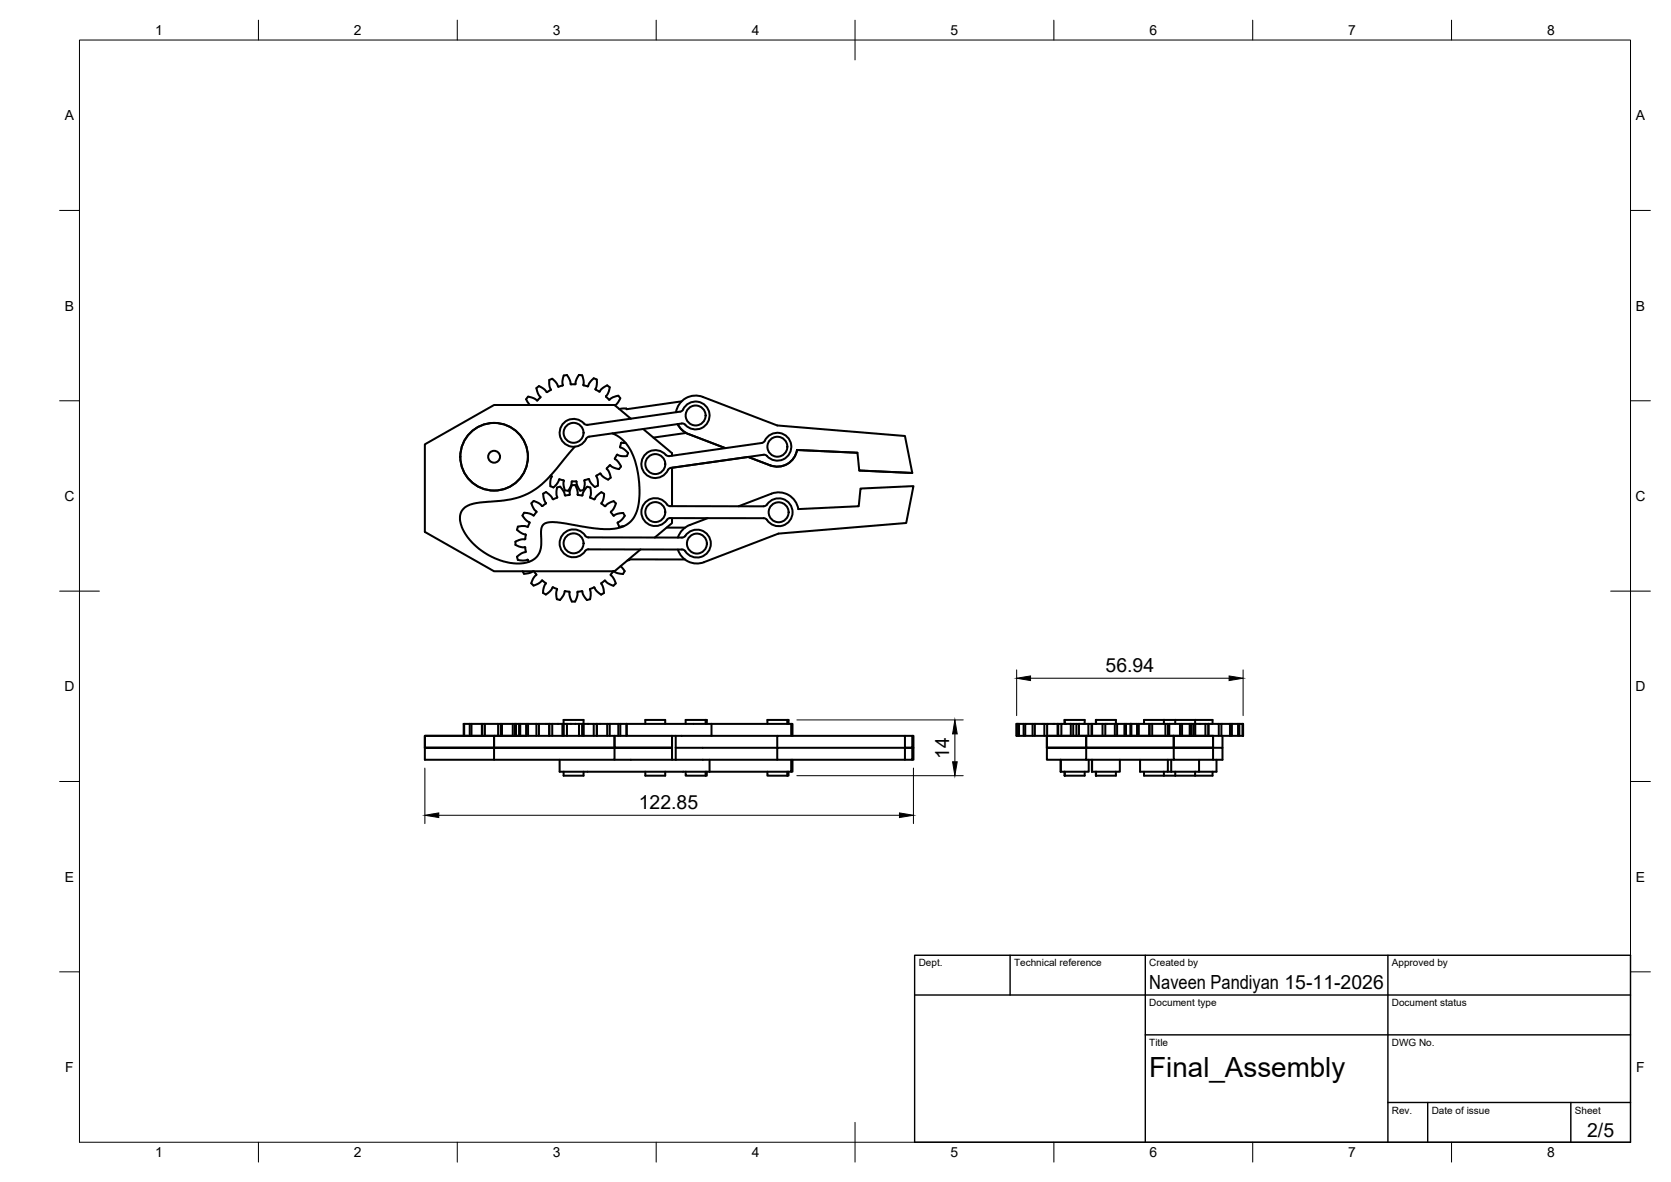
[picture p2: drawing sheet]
<svg xmlns="http://www.w3.org/2000/svg" width="420mm" height="297mm" viewBox="0 0 420 297" stroke-linecap="round" stroke-linejoin="round" font-family="sans-serif">
<!-- layer: Visible -->
<g fill="none" stroke="#000" stroke-width=".51">
<path d="M135.9 99.9l-.8 .8-1.4-.8a.8 .8 0 0 0-1.2 .1 .8 .8 0 0 0 .3 1.2l.4 .6M135.9 99.7v.2M137.4 98.5l-1-1a.79 .79 0 0 0-1.2-.2 .79 .79 0 0 0-.1 1.1l.8 1.3M137.5 98.5h.1M140.3 97.1l-.7-1.3a.8 .8 0 0 0-1.1-.5 .8 .8 0 0 0-.4 1.1l.4 1.6-.9 .5M141.5 96.8l-1.2 .3M142.6 94.3a.98 .98 0 0 0-1.1 1.1v1.4M142.6 94.3l.6 1.1 .3 1.1M143.5 96.5l1.1 .1M146.4 94.3l.3 1.4v1M146.4 94.3a.98 .98 0 0 0-1.4 .9l-.4 1.4M146.7 96.7l.1 .1"/>
<path d="M146.7 96.8l1.1 .3M147.9 97l.7-1.3a.82 .82 0 0 1 1.2-.5 .82 .82 0 0 1 .3 1.2l-.4 1.4 1 .6 1.1-1.1a.79 .79 0 0 1 1.2-.2 .79 .79 0 0 1 .1 1.1l-.7 1.5 .8 .8 1.4-.8a.79 .79 0 0 1 1.1 0 .79 .79 0 0 1-.2 1.2l-.9 1M147.9 97l-.1 .1M138.4 119.5l.3 .3M138.7 119.8l-.4 1.6a.85 .85 0 0 0 .8 1.1M147.7 106.8l-.5-.1a3.7 3.7 0 0 0-6.2 .7 3.5 3.5 0 0 0 1.9 4.6 3.5 3.5 0 0 0 4.6-1.9l.6-.4M149.9 119.7l.4 1.4a.82 .82 0 0 1-.4 1.2 .82 .82 0 0 1-1.1-.6l-.7-1.3-1.2 .4M150 119.7l.9-.7 .8 .8 1.2 .8M154 108.9l1.7 .9 1.6 1.5 1.3 2 1.1 2.7 .8 3.7 .3 3.3-.1 3.1-.6 2.4a6.7 6.7 0 0 1-6.9 4.5l-3.8-.2-9.5-1.6h-1.9l-.7 .2a2.48 2.48 0 0 0-1.2 3.1v2.2l-.2 1.4a5 5 0 0 1-5.4 3.5l-2-.1-1.9-.4-2.2-.8-2.6-1.4-1.8-1.4-1.8-1.8-1.1-1.4-1-1.9a3.9 3.9 0 0 1 1.2-5.2l2.5-.8 8.7-.9 2.4-.7 2.5-1.1 1.9-1.2 2.4-2.2 6.8-8M155.1 114.3l-.5 1 1.1 1.1a.82 .82 0 0 1 .1 1.2 .82 .82 0 0 1-1.2 0l-1.2-.7-.9 .8 .7 1.1 .4 1.2M156 112.4l1.3 .8a.79 .79 0 0 1 .5 1 .79 .79 0 0 1-1.1 .4l-1.6-.3M157.3 111.3h-1.1l-.2 1.1"/>
<path d="M157.5 102.7l-1.8 .1M158.6 105.2l-4.1-3.4h-30.3l-17.4 9.9v22l17.4 9.9h30.3l6.6-5.5M161.7 107.8l7.3 6.1v.6M168.7 117.6l-.5 .2a3.7 3.7 0 0 1-6.1 1.1 3.5 3.5 0 0 1 .5-5 3.5 3.5 0 0 1 5 .6l.7 .1 23.7-3.5a3.7 3.7 0 0 1 6.2-1.1 3.5 3.5 0 0 1-.6 5 3.5 3.5 0 0 1-4.9-.6l-.7-.1-23.3 3.3M169 117.5v9.7M170 103.6a5 5 0 0 1 6.7-3.9l18.7 7.2 32.1 2.7 1.9 9.3-13.4-.7-.4-4.4-15.2-.7M170.4 106.6l.7 1 1.4 1.2 9.9 3.8M171.4 100.9l-13.8 1.9-.1-.1M171.8 102.9a3.5 3.5 0 0 1 5.1-1.3 3.5 3.5 0 0 1 .6 5.3 3.5 3.5 0 0 1-5.4-.3l-.7-.2-23.3 3.3M171.8 102.9l-.8 .6-23.3 3.3M172.5 108.8l-8.2 1.2M188.1 114.8l5.6 2.2"/>
<path d="M200.4 113.1l15.2 .7M200.4 113.1a5 5 0 0 1-6.7 3.8M216 118.2l13.4 .7M129.6 136.1a.99 .99 0 0 0 1 1.3l1.4 .1M132 135.5l-1 .1-1.4 .5M132 137.5l.2 1.2-1.5 .6a.81 .81 0 0 0-.6 1.1 .81 .81 0 0 0 1.2 .5l1.3-.2M132.1 135.4l-.1 .1M133.2 131.4l-.5 1-1.6-.2a.79 .79 0 0 0-1 .5 .79 .79 0 0 0 .6 1l1.5 .7-.1 1M134.1 129.5l-1.4-.5a.8 .8 0 0 0-1.1 .2 .8 .8 0 0 0 .3 1.1l1.3 1.1M137.3 126.4l-1 .8-1.2-1a.79 .79 0 0 0-1.2 0 .79 .79 0 0 0 0 1.1l1 1.3-.8 .9M139.1 122.5l.9-.8 .6-1.2 1.1 .2v1.1l.4 1.5M142 124.4l-.6-1.4a.79 .79 0 0 0-1-.6 .79 .79 0 0 0-.5 1.1l.2 1.6-1.1 .4-1-1.3a.8 .8 0 0 0-1.1-.3 .8 .8 0 0 0-.2 1.1l.5 1.4"/>
<path d="M143.2 124.4h-1.2M143.7 121.1l-.4 1.6a.84 .84 0 0 1-1.2 .5M143.8 121.9h.8M143.8 121.9l-.5 1.4-.1 1.1M144.7 121.9l.5 1.4v1M144.9 121l-1.2 .1M144.9 121l.3 1.2 .7 1.1M145.2 124.3l1.2 .2 .6-1.5a.8 .8 0 0 1 1-.6 .8 .8 0 0 1 .6 1.1l-.2 1.5M146.7 123.2l-.8 .1M146.9 120.8l.1 1-.3 1.4M148.4 125l1.1 .4M151.2 123.7a1.01 1.01 0 0 1 .6 1.5l-.6 1.3 .9 .7"/>
<path d="M151.2 123.7l-1.2 1-.5 .7M153.6 120l-.7 .5M153.6 128.7l.6 .8M154.2 129.5l.2 .1M154.3 125.9l-1.2 .6-1 .7M154.3 125.9l.6 .6M154.3 129.6l1.5-.6a.79 .79 0 0 1 1.1 .3 .79 .79 0 0 1-.4 1.1l-1.2 1M154.9 126.5l-.6 1.2-.7 1M155.3 131.4l.5 1 1-.2M162.2 126.4a3.7 3.7 0 0 1 5.8 .7l24 .1 .5-.1a3.7 3.7 0 0 1 6.3-.2 3.5 3.5 0 0 1-1.3 4.9 3.5 3.5 0 0 1-4.8-1.3l-.7-.3-24 .1a3.7 3.7 0 0 1-6.2 .2 3.5 3.5 0 0 1 .4-4.1zM167.6 132.6h4.6M169 130.2v1.3l-4.4 3.6"/>
<path d="M170.5 138.1a5 5 0 0 0 6.5 3.2M172.3 134.6l-.8 .5-24-.2a3.7 3.7 0 0 0-6.3-.2 3.5 3.5 0 0 0 1.3 4.9 3.5 3.5 0 0 0 4.8-1.3l.7-.3 24 .2a3.7 3.7 0 0 0 5.4 1.2 3.5 3.5 0 0 0 .2-5.4 3.5 3.5 0 0 0-5.3 .7M177.9 130.2l-4.5 1.7-1.1 .6-1.3 1.4-.5 1.2M185.7 127.2l8.3-3.1a5 5 0 0 1 6.7 3.8l15.2-.7 .5-4.4 13.3-.6-1.8 9.2-32.2 2.7-18.7 7.2M131.4 143.5a.95 .95 0 0 0 1.4 .6l1.2-.5M132.6 140.6l.3 .6M134.2 143.5l.7 .9-1 1.3a.79 .79 0 0 0-.1 1.2 .79 .79 0 0 0 1.2-.1l1.2-.9M136.4 145.9l.8 .6M136.4 145.9h-.1M137.2 146.5l-.6 1.6a.82 .82 0 0 0 .4 1.2 .82 .82 0 0 0 1.1-.5l.9-1.2 1.1 .5M140.1 148.1l-.3 1 .2 1.5M142 148.6l-.7 1.5a.84 .84 0 0 1-1.3 .5"/>
<path d="M142.1 148.6l1 .1M142.1 148.6h-.1M146.3 148.6l-1.1 .1-.2 1.6a.8 .8 0 0 1-.8 .9 .8 .8 0 0 1-.8-.9l-.3-1.6M146.3 148.6h.1M146.4 148.7l.7 1.5a.87 .87 0 0 0 1.3 .4M148.3 148.2l.2 .7-.1 1.7M151.2 146.7l.6 1.4a.82 .82 0 0 1-.4 1.2 .82 .82 0 0 1-1.1-.5l-.9-1.2-1.1 .5M154.2 143.6l-.7 .9 1 1.2a.8 .8 0 0 1 0 1.2 .8 .8 0 0 1-1.1 0l-1.3-1-.9 .8M154.2 143.6h.1M154.3 143.6h.1M154.3 143.6l.9 .4 1.5 .2M156 142.3l.5 .5a.9 .9 0 0 1 .2 1.4"/>
<path d="M172.2 140.6h-13.9l-.1 .1-.4 .2M106.8 187.9h47.7h-30.3v3h-17.4zM116.7 181.9v3M118.1 181.9h11.6M118.1 181.9h-1.5v3M118.1 181.9v3M118.6 181.9v3M121.2 181.9v3M121.3 181.9v3M121.9 181.9v3M124.2 184.9h-17.4v3h17.4v-3h8.1M124.2 190.9h30.3v-3h14.5v3"/>
<path d="M125.2 181.9v3M125.9 181.9v3M126.2 181.9v3M128.9 181.9v3M129.4 181.9v3M129.7 181.9l.1 3M129.7 181.9v3M129.8 181.9h.7v3M130.5 181.9h.3v3M130.8 181.9h1.5v3M132.3 184.9h25.2M132.3 181.9h.5v3"/>
<path d="M132.8 181.9h2.1M134.9 181.9h.6v3M134.9 181.9v3M135.5 181.9h2.6M138.1 181.9v3zM138.1 181.9h.8v3M138.9 181.9h2.5M140.7 190.9v3h37.7M141.4 181.9h.4v3M141.4 181.9v3M141.7 193.9v1h5v-1M141.7 181.9v-1h5v1"/>
<path d="M141.8 181.9h.8v3M142.6 181.9h3v3M145.6 181.9h.8v3M146.4 181.9h.4M146.8 181.9h2.5v3M146.8 181.9v3M149.3 181.9h.8v3M150.1 181.9h.1M150.1 181.9h2.6v3M150.1 181.9v3M152.7 181.9h.6v3M153.3 181.9h2.2v3"/>
<path d="M154.5 184.9v3h14.5v-3M154.5 190.9h40.9M155.5 181.9h.5v3M156 181.9h1.5M157.6 181.9v3M162.3 193.9v1h5v-1M162.3 181.9v-1h5v1M169.9 187.9h25.5M169.9 184.9v6M172.4 193.9v1h5M177.4 180.9h-5v1M177.4 180.9h.3v1"/>
<path d="M177.4 180.9v1M177.4 193.9v1M177.7 193.9v1h-.3M178.4 190.9v3M178.9 181.9h20v3M178.9 181.9h-21.3v3h37.8M178.9 181.9v3M193 193.9v1h5M195.4 187.9h32.1v3h-32.1zM198 180.9h-5v1M198 180.9h.3v1M198 180.9v1"/>
<path d="M198 193.9v1M198.3 193.9v1h-.3M198.9 190.9v3h-20.5M198.9 181.9h.4v3M199.3 190.9v3h-.4M227.5 184.9h1.9v3h-1.9v-3h-32.1v3M227.5 187.9h1.9v3h-1.9M229.4 184.9h.3v3h-.3h.3v3h-.3M255.6 184.9h7.6M255.6 181.9v3M256 181.9h-.4v3M256.2 181.9h-.2v3"/>
<path d="M257.4 181.9h-1.2v3M257.8 181.9h-.4v3M259.6 181.9h-1.8v3M260.2 181.9h-.6v3M262.6 181.9h-2.4v3M263.2 184.9h9.9v3h-9.9zM263.2 187.9h9.9v3h-9.9zM263.3 181.9h-.7v3M265.9 181.9h-2.6v3M265.9 181.9h.2M265.9 181.9v3M266.7 190.9v3h7v-3"/>
<path d="M266.7 190.9v3M266.9 181.9h-.8v3M267.7 193.9v1M267.7 180.9h5v1M267.7 180.9v1M269.2 181.9h-2.3v3M269.2 181.9h.7M269.2 181.9v3M270.7 181.9h-.8v3M271.3 181.9h2.4M271.3 181.9h-.6v3M271.3 181.9v3"/>
<path d="M272.7 193.9v1h-5M273.1 190.9h22M273.1 187.9h22M273.1 184.9h22M274.4 181.9h-.7v3M274.6 190.9v3h7v-3M274.6 181.9h2.6M274.6 181.9h-.2v3M274.6 181.9v3M275.5 193.9l.1 1M275.6 180.9h5v1M275.6 180.9l-.1 1"/>
<path d="M275.6 180.9v1M275.6 193.9v1M277.2 184.9v-3h.7v3M277.9 181.9h2.4M280.6 193.9v1h-5M280.9 181.9h-.6v3M282.7 181.9h-1.8v3M283.1 181.9h-.4v3M284.3 181.9h-1.2v3M284.3 181.9v3M284.4 181.9l-.1 3M284.4 181.9h9.6"/>
<path d="M284.4 181.9v3M284.5 181.9v3M285.9 181.9v3M286.3 181.9v3M286.7 190.9v3h6.9v-3M287.7 193.9v1h5M288.9 181.9v3M289.1 181.9v3M289.7 181.9v3M292.7 194.9h2.8M292.7 180.9h2.8M292.7 180.9h-5v1"/>
<path d="M292.7 180.9v1M292.7 193.9v1M293 181.9v3M293.6 193.9h.9M293.7 181.9v3M294 181.9h5.6M294 181.9v3M294.5 190.9v3M295.1 184.9h9.9v3h-9.9zM295.1 187.9h9.9v3h-9.9zM295.5 194.9h5M295.5 180.9h5"/>
<path d="M295.5 180.9v1M295.5 193.9v1M296.7 181.9v3M297.2 181.9v3M299.1 181.9v3M299.4 181.9v3M299.6 181.9h.6v3M299.6 181.9v3M300.2 181.9h.3M300.5 180.9h4.4v1M300.5 180.9v1M300.5 193.9v1"/>
<path d="M300.5 181.9h2.6v3M300.5 181.9v3M301.5 190.9v3h-7M303.1 181.9h.7v3M303.8 181.9h.1M303.9 181.9h2.6v3M303.9 181.9v3M304.9 193.9v1h-4.4M305 187.9h2.4v3h-2.4M305 184.9h7.6M305.9 190.9v3h-4.4M306.5 181.9h.6v3"/>
<path d="M307.1 181.9h2.2v3M307.4 184.9v3M309.3 181.9h.5v3M309.8 181.9h1.5v3M311.3 181.9h.3v3M311.6 181.9h.8v3M312.4 181.9l.1 3M312.5 181.9l.1 3"/>
<circle cx="124.2" cy="114.8" r="1.49"/>
<circle cx="124.2" cy="114.8" r="8.5"/>
<circle cx="144.2" cy="108.8" r="2.51"/>
<circle cx="164.8" cy="116.6" r="2.51"/>
<circle cx="174.9" cy="104.4" r="2.51"/>
<circle cx="195.5" cy="112.3" r="2.51"/>
<circle cx="144.2" cy="136.5" r="2.51"/>
<circle cx="164.8" cy="128.7" r="2.51"/>
<circle cx="175.2" cy="136.6" r="2.51"/>
<circle cx="195.8" cy="128.7" r="2.51"/>
</g>
<circle cx="255.6" cy="181.9" r=".25" fill="#000"/>
<!-- layer: BORDER -->
<g fill="none" stroke="#000" stroke-width=".25">
<path d="M20 10.1h390v276.9h-390zM65 5.1v5M115 5.1v5M165 5.1v5M215 5.1v10M265 5.1v5M315 5.1v5M365 5.1v5M15 52.9h5M410 52.9h5M15 100.7h5M410 100.7h5"/>
<path d="M15 148.6h10M405 148.6h10M15 196.4h5M410 196.4h5M15 244.2h5M410 244.2h5M65 287v5M115 287v5M165 287v5M215 282.1v9.9M265 287v5M315 287v5"/>
<path d="M365 287v5"/>
</g>
<!-- layer: TITLEBLOCK -->
<path d="M230 240.1h180v46.9h-180zM230 250h180M254 240.1v9.9M288 240.1v46.9M349 240.1v46.9M288 260.1h122M349 277.1h61M359 277.1v9.9M395 277.1v9.9" fill="none" stroke="#000" stroke-width=".36"/>
<!-- layer: FD_Dimensions -->
<path d="M255.6 168.3v11.5M259.1 170.4h50M312.6 168.3v11.5M106.8 193v14M200.4 194.9h41.8M200.4 180.9h41.8M229.7 193v14M240.1 184.4v7M110.3 204.9h115.9" fill="none" stroke="#000" stroke-width=".25"/>
<path d="M255.6 170.4l3.5-.5v1.1zM309.1 169.9l3.5 .5-3.5 .6zM239.5 191.4h1.2l-.6 3.5zM240.1 180.9l.6 3.5h-1.2zM106.8 204.9l3.5-.6v1.2zM226.2 204.3l3.5 .6-3.5 .6z" fill="#000" stroke="#000" stroke-width=".25"/>
<text font-size="7" x="289" y="270.6">Final_Assembly</text>
<g font-size="4.9">
<text x="278" y="169">56.94</text>
<text x="238.7" y="190.8" transform="rotate(-90 238.7 190.8)">14</text>
<text x="160.6" y="203.4">122.85</text>
<text x="289" y="248.5">Naveen Pandiyan 15-11-2026</text>
<text x="399.1" y="285.7">2/5</text>
</g>
<g font-size="3.5">
<text x="39" y="8.8">1</text>
<text x="89" y="8.8">2</text>
<text x="139" y="8.8">3</text>
<text x="189" y="8.8">4</text>
<text x="239" y="8.8">5</text>
<text x="289" y="8.8">6</text>
<text x="339" y="8.8">7</text>
<text x="389" y="8.8">8</text>
<text x="16.3" y="30.2">A</text>
<text x="411.3" y="30.2">A</text>
<text x="16.3" y="78">B</text>
<text x="411.3" y="78">B</text>
<text x="16.2" y="125.9">C</text>
<text x="411.2" y="125.9">C</text>
<text x="16.2" y="173.7">D</text>
<text x="411.2" y="173.7">D</text>
<text x="16.3" y="221.6">E</text>
<text x="411.3" y="221.6">E</text>
<text x="16.4" y="269.4">F</text>
<text x="411.4" y="269.4">F</text>
<text x="39" y="290.8">1</text>
<text x="89" y="290.8">2</text>
<text x="139" y="290.8">3</text>
<text x="189" y="290.8">4</text>
<text x="239" y="290.8">5</text>
<text x="289" y="290.8">6</text>
<text x="339" y="290.8">7</text>
<text x="389" y="290.8">8</text>
</g>
<g font-size="2.5">
<text x="231" y="242.9">Dept.</text>
<text x="255" y="242.9">Technical reference</text>
<text x="289" y="242.9">Created by</text>
<text x="350" y="242.9">Approved by</text>
<text x="289" y="252.8">Document type</text>
<text x="350" y="252.8">Document status</text>
<text x="289" y="262.9">Title</text>
<text x="350" y="262.9">DWG No.</text>
<text x="350" y="279.9">Rev.</text>
<text x="360" y="279.9">Date of issue</text>
<text x="396" y="279.9">Sheet</text>
</g>
</svg>
